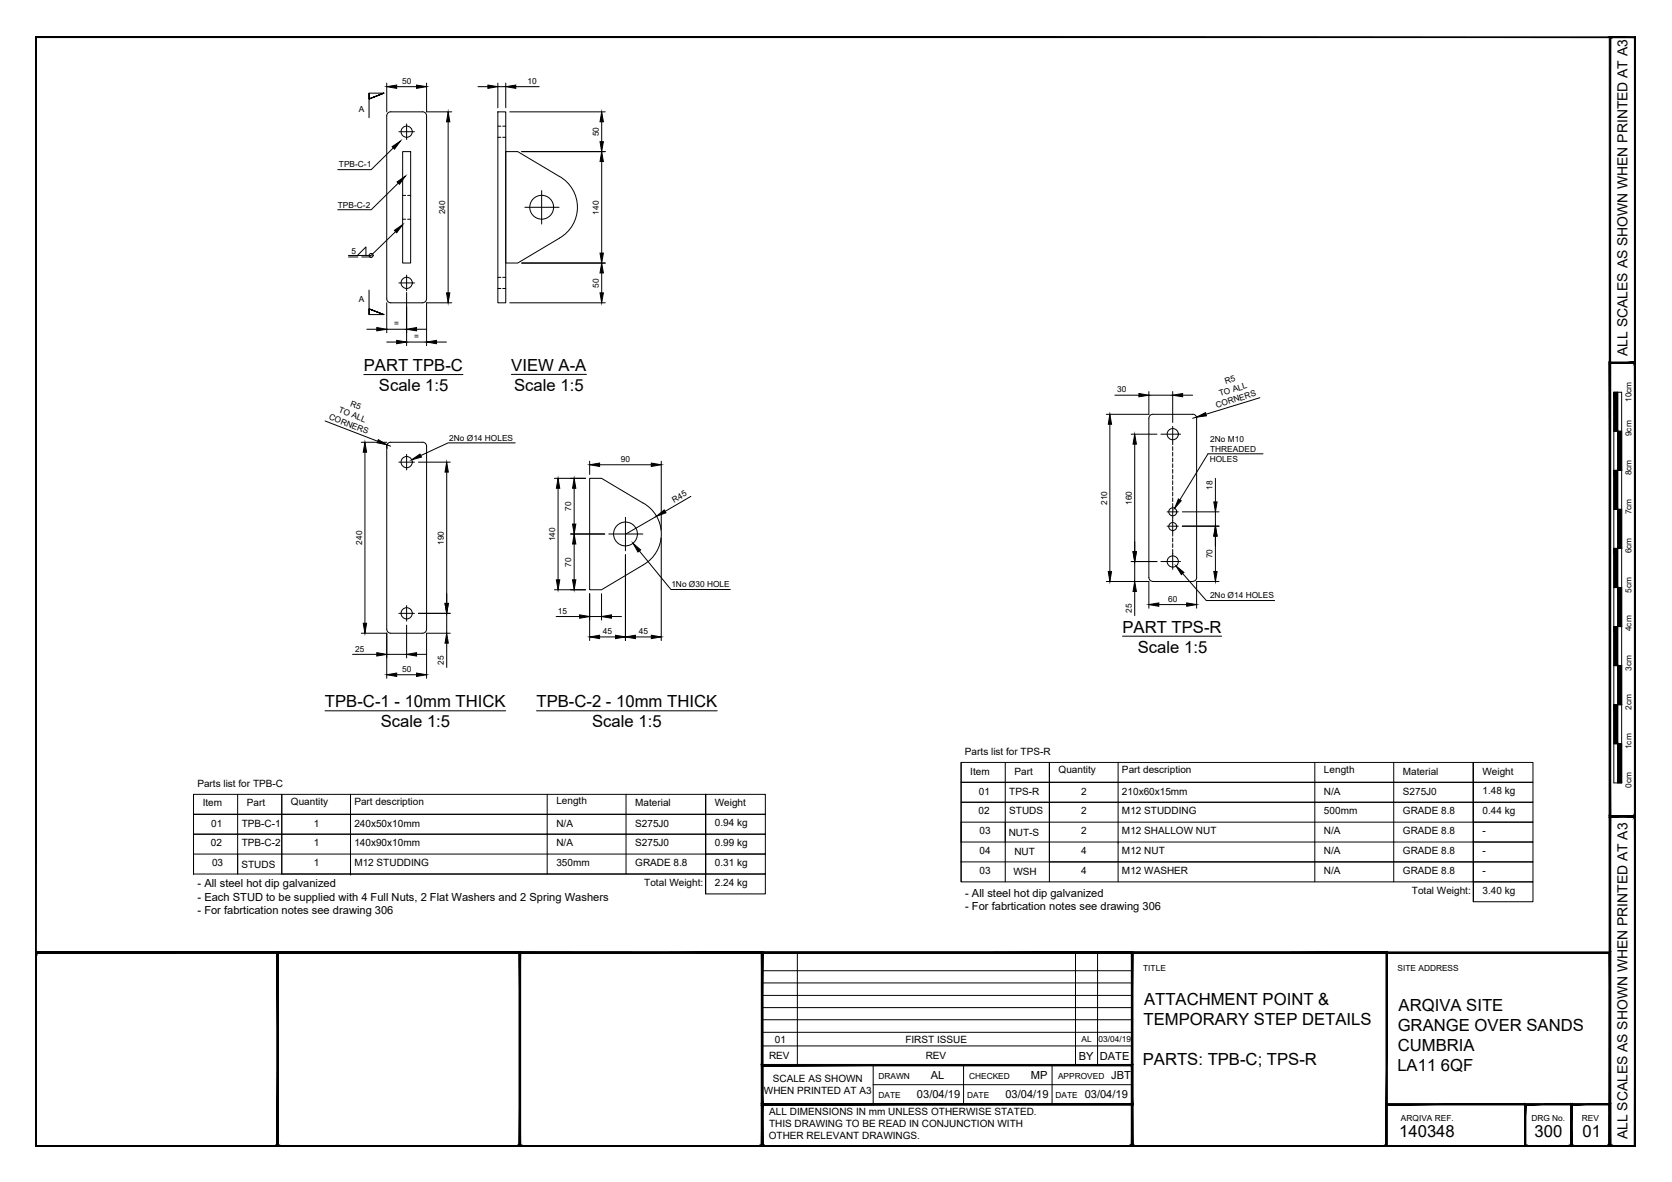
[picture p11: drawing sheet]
<svg xmlns="http://www.w3.org/2000/svg" width="420mm" height="297mm" viewBox="0 0 420 297" stroke-linecap="round" stroke-linejoin="round" font-family="sans-serif">
<!-- layer: PROPOSED OTHER USER 1 -->
<g fill="none" stroke="#000" stroke-width=".25">
<path d="M97.5 28.4l.7-.3h8a1.01 1.01 0 0 1 1 1v46a1.01 1.01 0 0 1-1 1h-8a1.01 1.01 0 0 1-1-1v-46zM101.2 38.1h2v28h-2zM125.1 28.1h2v48h-2zM140.6 44.3a8.9 8.9 0 0 1 0 15.5M140.6 44.3l-10.5-6.2h-3v28h3l10.5-6.2M97.5 111.4l.7-.3h8a1.01 1.01 0 0 1 1 1v46a1.01 1.01 0 0 1-1 1h-8a1.01 1.01 0 0 1-1-1v-46zM300.7 105.1v40M300.7 105.1a.97 .97 0 0 0-1-1h-10a1.01 1.01 0 0 0-1 1v40a1.01 1.01 0 0 0 1 1h10a1.04 1.04 0 0 0 1-1M161.6 126.4l-10.4-6.2h-3v28h3l10.4-6.2M161.6 126.4a8.9 8.9 0 0 1 .1 15.5"/>
<circle cx="102.2" cy="33.1" r="1.41"/>
<circle cx="136.1" cy="52.1" r="3"/>
<circle cx="102.2" cy="71.1" r="1.41"/>
<circle cx="102.2" cy="116.1" r="1.41"/>
<circle cx="294.7" cy="109.1" r="1.41"/>
<circle cx="157.2" cy="134.2" r="3"/>
<circle cx="294.7" cy="128.6" r="1.01"/>
<circle cx="294.7" cy="132.3" r="1.01"/>
<circle cx="102.2" cy="154.1" r="1.41"/>
<circle cx="294.7" cy="141.1" r="1.41"/>
</g>
<!-- layer: PROPOSED OTHER USER 1 - HIDDEN -->
<g fill="none" stroke="#000" stroke-width=".25">
<path d="M125.1 34.5h.8M125.1 31.7h.8M126.3 34.5h.8M126.3 31.7h.8M101.2 49.1h.7M101.2 55.1h.7M102.4 49.1h.8M102.4 55.1h.8M125.1 69.7h.8M125.1 72.5h.8M126.3 69.7h.8M126.3 72.5h.8"/>
<path d="M294.7 111.1v.7M294.7 112.2v1M294.7 113.7v.9M294.7 115.1v1M294.7 116.5v1M294.7 118v.9M294.7 119.4v1M294.7 120.8v1M294.7 122.3v.9M294.7 123.7v.9M294.7 125.1v1M294.7 126.5v.7"/>
<path d="M294.7 130v.8M294.7 133.6v1.1M294.7 135.2v1M294.7 136.6v1M294.7 138.1v1.1"/>
</g>
<!-- layer: TEXT AND DIMENSIONS -->
<g fill="none" stroke="#000" stroke-width=".25">
<path d="M92.7 23.4v1.5l3.8-1.5-3.8 1.5 3.8-1.5h-3.8v6.2M97.2 20.9v7.2M98.8 37.2l-5.5 5.4h-8.4M99.7 21.8h5M100.2 33.1h3.9M102.2 31.1v4M107.2 20.9v7.2h6.3M112.6 30.6v43M120.1 21.8h2.5M125.1 21.8h2M125.1 20.9v6.2M127.1 20.9v6.2"/>
<path d="M128.1 28.1h24M129.6 21.8h5.9M131.1 38.1h21M151.2 30.6v5M99.4 58.2l-6.2 6h-5.6M100.1 46l-6.8 6.7h-8.4M131.9 52.1h8.6M136.1 47.9v8.4M151.2 40.6v23M87.6 64.6h2.3M89.8 64.2l2.2-2.1v2.1M90.9 64.6h2.3"/>
<path d="M92.7 72.9v6.2h3.8l-3.8-1.5 3.8 1.5-3.8-1.5v1.5M97.2 76.1v7.5M100.2 71.1h3.9M102.2 69.1v4M102.2 73.5v13.4M113.5 76.1h-6.3v10.8M128.1 76.1h24M131.1 66.1h21M151.2 68.6v5M91.4 94.1h24.9M92.2 82.7h2.5M97.2 86h2.5"/>
<path d="M97.2 82.7h5M102.2 86h5M104.7 82.7h2.5M109.7 86h2.5M128.5 94.1h18.9M280.1 99.3h6.1M288.7 98.4v5.7h-10.7M288.7 99.3h6M294.7 98.4v7.8M297.2 99.3h2.5M316.6 99.9l-13.5 4.2M81.7 105.8l13.2 5.1"/>
<path d="M90.8 111.1h6.4M91.7 113.6v43M97.2 111.8l1 .3M97.3 111.6l-.1 .5 .1 .5M100.2 116.1h3.9M102.2 114.2v3.9M105.1 116.1h8M112.3 118.6v33M129.5 111.3h-16.9l-6.9 3.2M148.2 115.9v3.3M150.7 116.8h13M166.2 115.9v17.3"/>
<path d="M278.9 106.6v37M284.3 109.1h6.4M285.1 111.6v27M291.7 109.1h5M294.7 107.2v3.9M300.7 104.8l-1 .3M317.4 114h-13.8l-7.1 11.6M139.3 120.2h7.9M140.2 122.7v23M143.4 134.2h8.6M144.3 122.7v9M144.3 136.7v9"/>
<path d="M153 134.2h8.6M157.2 130v8.4M157.2 139.4v21.6M160.7 138.5l7.9 9.6h14.9M165 129.8l-7.7 4.4M166.2 135.2v25.8M173.6 124.7l-6.5 3.8M293.3 128.6h2.8M293.3 132.2h2.8M294.7 127.2v2.8M294.7 130.8v2.8M294.7 139.2v3.9"/>
<path d="M297.1 128.6h9.2M297.1 132.2h9.2M305.4 120.2v5.9M305.4 128.6v3.6M305.4 134.7v8.9M90.8 159.1h6.4v11.4M100.2 154.1h3.9M102.2 152.2v3.9M102.2 157.1v8.3M105.1 154.1h8M112.3 154.1v5M113.1 159.1h-5.9v11.4"/>
<path d="M139.3 148.2h7.9M139.7 154.9h6M148.2 149.2v11.8M148.2 154.9h3M151.2 149.2v6.6M153.7 154.9h2.5M278 146.1h10.7v6.7M282.1 159.9h24.9M284.3 141.1h6.4M285.1 141.1v5M285.1 148.6v6.1M291.2 151.9h7"/>
<path d="M291.7 141.1h5M297.2 144.1l5.9 6.8h17.2M306.3 146.1h-5.6v6.7M81.7 178.6h45.4M88.6 164.4h6.1M97.2 164.4h5M99.7 169.6h5M104.7 164.4h2.5M112.3 161.6v6.1M134.8 178.6h45.4M150.7 160.1h4M159.7 160.1h4"/>
<path d="M48.6 199.6v20M59.7 199.6v20M70.8 199.6v20h106.5v-5M88.1 199.6v20.3M137.5 199.6v20M157.3 199.6v20M177.3 199.6h-128.7v5h128.7M177.3 199.6h15v5h-15zM177.3 199.6v15M241.5 191.6v25M252.6 191.6v30M263.7 191.6v30"/>
<path d="M281 191.6v30M330.4 191.6v30M350.2 191.6v30M370.2 191.6h-128.7v5h128.7M370.2 196.6h-128.7v5h128.7M370.2 191.6v20M370.2 191.6h15v5h-15zM370.2 196.6h15v5h-15zM370.2 191.6v15M48.6 219.6h128.7M48.6 214.6v5M177.3 209.6h-128.7v5h128.7"/>
<path d="M177.3 204.6h-128.7v5h128.7M177.3 204.6v20M177.3 204.6h15v5h-15zM177.3 209.6h15v5h-15zM177.3 214.6h15v5h-15zM177.3 219.6h15v5h-15zM241.5 216.6v5h128.7v-5M241.5 216.6h128.7M241.5 206.6v5M241.5 216.6v5M252.6 206.6v5M370.2 201.6h-128.7v5h128.7"/>
<path d="M370.2 206.6v5h-128.7v5M370.2 201.6h15v5h-15zM370.2 206.6h15v5h-15zM370.2 211.6h15v5h-15zM370.2 216.6h15v5h-15zM370.2 211.6v15h15v-5h-15v5"/>
<circle cx="93.3" cy="64.2" r=".5"/>
</g>
<g fill="#000" stroke="#000" stroke-width=".25">
<path d="M98.5 36.9l2.1-1.5-1.5 2.1zM97.2 21.8l2.5-.4v.8zM104.7 21.4l2.5 .4-2.5 .4zM112.6 28.1l.4 2.5h-.8zM122.6 21.4l2.5 .4-2.5 .4zM127.1 21.8l2.5-.4v.8zM151.2 28.1l.4 2.5h-.8zM150.8 35.6h.8l-.4 2.5zM99.1 57.9l2.1-1.4-1.5 2zM99.8 45.7l2.1-1.4-1.5 2zM151.2 38.1l.4 2.5h-.8zM112.2 73.6h.8l-.4 2.5z"/>
<path d="M150.8 63.6h.8l-.4 2.5zM151.2 66.1l.4 2.5h-.8zM150.8 73.6h.8l-.4 2.5zM94.7 82.3l2.5 .4-2.5 .4zM99.7 85.5l2.5 .5-2.5 .4zM102.2 82.7l2.5-.4v.8zM107.2 86l2.5-.5v.9zM286.2 98.9l2.5 .4-2.5 .4zM294.7 99.3l2.5-.4v.8zM91.7 111.1l.4 2.5h-.8zM95.1 110.5l2.1 1.3-2.4-.5zM103.4 115.5l2.1-1.4 .4 .8z"/>
<path d="M112.3 116.1l.4 2.5h-.9zM148.2 116.8l2.5-.4v.8zM163.7 116.4l2.5 .4-2.5 .4zM278.9 104.1l.4 2.5h-.8zM285.1 109.1l.5 2.5h-.9zM300.7 104.8l2.2-1.1 .3 .8zM140.2 120.2l.5 2.5h-.9zM144.3 134.2l.4 2.5h-.8zM143.9 131.7h.8l-.4 2.5zM144.3 120.2l.4 2.5h-.8zM159.1 136.5l1.9 1.7-.7 .5zM165 129.8l1.9-1.7 .5 .8z"/>
<path d="M284.7 138.6h.9l-.5 2.5zM296.1 125.4l.7 .4-1.6 1.9zM305.4 132.2l.4 2.5h-.8zM305 126.1h.8l-.4 2.5zM91.3 156.6h.8l-.4 2.5zM111.8 151.6h.9l-.4 2.5zM139.8 145.7h.9l-.5 2.5zM143.9 145.7h.8l-.4 2.5zM145.7 154.5l2.5 .4-2.5 .5zM148.2 160.1l2.5-.5v.9zM151.2 154.9l2.5-.4v.9zM154.7 159.6l2.5 .5-2.5 .4z"/>
<path d="M157.2 160.1l2.5-.5v.9zM163.7 159.6l2.5 .5-2.5 .4zM278.5 143.6h.8l-.4 2.5zM285.1 146.1l.5 2.5h-.9zM288.7 151.9l2.5-.4v.9zM295.5 142.2l2 1.6-.6 .6zM298.2 151.5l2.5 .4-2.5 .5zM305 143.6h.8l-.4 2.5zM94.7 164l2.5 .4-2.5 .5zM97.2 169.6l2.5-.5v.9zM102.2 164.4l2.5-.4v.9zM104.7 169.1l2.5 .5-2.5 .4z"/>
<path d="M112.3 159.1l.4 2.5h-.9z"/>
</g>
<!-- layer: 0 -->
<g fill="none" stroke="#000" stroke-width=".25">
<path d="M405.5 98.6h2v98.1h-2zM406.5 98.6v98.1M405.5 118.2h2M405.5 108.4h2M405.5 137.8h2M405.5 128h2M405.5 157.5h2M405.5 147.7h2M405.5 177.1h2M405.5 167.3h2M405.5 186.9h2M200.4 239.4v28.3"/>
<path d="M270.3 239.4v28.3M275.8 239.4v28.3M191.5 250.1h93M191.5 247h93M191.5 243.9h93M191.5 256.3h93M191.5 253.2h93M191.5 259.4h93M191.5 262.8h93M219.4 267.7v9.8M219.4 272.6h65.1M242.1 267.7v9.8"/>
<path d="M264.4 267.7v9.8"/>
</g>
<g fill="#000" stroke="#000" stroke-width=".25">
<path d="M8.9 9.3l.2 .1h401.6zM8.9 9.3h402l-.2 .1z"/>
<path d="M404.4 9.3l.3 .1zM404.4 9.3l.3 .1-.3 278.6zM404.7 9.4l-.3 278.6 .3-.1zM404.4 288l.3-.1z"/>
<path d="M404.6 9.3l.1 .1h6zM404.6 9.3h6.3l-.2 .1z"/>
<path d="M410.7 9.4v278.5l.2-278.6zM410.9 9.3v278.7l-.2-.1z"/>
<path d="M410.7 9.4v278.5l.2-278.6zM410.9 9.3v278.7l-.2-.1z"/>
<path d="M404.4 91l.3 .3 6.2-.3zM404.7 91.3l6.2-.3-.2 .3zM410.9 91l-.2 .3z"/>
<path d="M404.4 91l.3 114v-113.7zM404.4 91l.3 114-.3 .3z"/>
<path d="M405.5 98.6l1 9.8v-9.8zM405.5 98.6l1 9.8h-1z"/>
<path d="M410.9 91.1l-.2 .2 .2 113.9zM410.7 91.3l.2 113.9-.2-.2zM410.7 205l.2 .3zM404.7 205h6l.2 .3zM404.7 205l-.3 .3h6.5z"/>
<path d="M405.5 118.2l1 9.8v-9.8zM405.5 118.2l1 9.8h-1z"/>
<path d="M406.5 108.4l1 9.8v-9.8zM406.5 108.4l1 9.8h-1z"/>
<path d="M405.5 137.8l1 9.8v-9.8zM405.5 137.8l1 9.8h-1z"/>
<path d="M406.5 128l1 9.8v-9.8zM406.5 128l1 9.8h-1z"/>
<path d="M405.5 157.5l1 9.8v-9.8zM405.5 157.5l1 9.8h-1z"/>
<path d="M406.5 147.6l1 9.9v-9.9zM406.5 147.6l1 9.9h-1z"/>
<path d="M405.5 177.1l1 9.8v-9.8zM405.5 177.1l1 9.8h-1z"/>
<path d="M406.5 167.3l1 9.8v-9.8zM406.5 167.3l1 9.8h-1z"/>
<path d="M406.5 186.9l1 9.8v-9.8zM406.5 186.9l1 9.8h-1z"/>
<path d="M404.4 205l.3 .3 6.2-.3zM404.7 205.3l6.2-.3-.2 .3zM410.9 205l-.2 .3z"/>
<path d="M410.9 205.1l-.2 .2 .2 82.7zM410.7 205.3l.2 82.7-.2-.1zM410.7 287.9l.2 .1z"/>
<path d="M8.9 239.2l.2 .4zM8.9 239.2l395.5 .4h-395.3zM8.9 239.2l395.5 .4 .3-.4z"/>
<path d="M9.1 239.6h60.5l.3-.4zM8.9 239.2h61l-60.8 .4zM8.9 239.2l.2 .4z"/>
<path d="M69.9 239.6h60.6l.3-.4zM69.6 239.2h61.2l-60.9 .4zM69.6 239.2l.3 48.7v-48.3zM69.6 239.2l.3 48.7-.3 .1zM69.6 288l.3-.1z"/>
<path d="M130.8 239.6h60.5l.4-.4zM130.5 239.2h61.2l-60.9 .4zM130.5 239.2l.3 48.7v-48.3zM130.5 239.2l.3 48.7-.3 .1zM130.5 288l.3-.1z"/>
<path d="M191.7 239.6h92.6l.4-.4zM191.3 239.2h93.4l-93 .4zM191.3 239.2l.4 48.7v-48.3zM191.3 239.2l.4 48.7-.4 .1zM191.3 288l.4-.1z"/>
<path d="M284.7 239.6h63.6l.3-.4zM284.3 239.2h64.3l-63.9 .4zM284.3 239.2l.4 48.7v-48.3zM284.3 239.2l.4 48.7-.4 .1zM284.3 288l.4-.1z"/>
<path d="M404.7 239.2l-.3 .4 .3 48.4zM404.4 239.6l.3 48.4-.3-.1zM404.4 287.9l.3 .1z"/>
<path d="M191.3 277.3l.4 .4 93-.4zM191.7 277.7l93-.4-.4 .4zM284.7 277.3l-.4 .4 .4 10.3zM284.3 277.7l.4 10.3-.4-.1zM284.3 287.9l.4 .1z"/>
<path d="M191.3 277.7h93.4l-.4-.4zM191.3 277.7l.4-.4h92.6zM191.3 267.5v10.2l.4-.4zM191.3 267.5l.4 .4v9.4zM191.3 267.5l.4 .4 93-.4zM191.7 267.9l93-.4-.4 .4zM284.7 267.5l-.4 .4 .4 9.8zM284.3 267.9l.4 9.8-.4-.4z"/>
<path d="M383.1 277.3l.3 .4 11.7-.4zM383.4 277.7l11.7-.4-.4 .4zM394.7 277.7l.4 10.3v-10.7zM394.7 277.7l.4 10.3-.4-.1zM394.7 287.9l.4 .1z"/>
<path d="M348.5 277.7h34.8v-.4zM348.5 277.3h34.8l-34.8 .4z"/>
<path d="M394.7 277.3l.4 .4 9.6-.4zM395.1 277.7l9.6-.4-.3 .4zM404.7 277.3l-.3 .4 .3 10.3zM404.4 277.7l.3 10.3-.3-.1zM404.4 287.9l.3 .1z"/>
<path d="M9.1 9.4l-.2 278.6 .2-.1zM8.9 9.3l.2 .1-.2 278.6z"/>
<path d="M9.1 239.6l-.2 48.4 .2-.1zM8.9 239.4l.2 .2-.2 48.4z"/>
<path d="M9.1 287.9l60.7 .1-.2-.1zM9.1 287.9l60.7 .1h-60.9z"/>
<path d="M69.6 287.9l.3 .1zM69.9 239.2v48.8l-.3-.1zM69.9 239.2l-.3 .4v48.3z"/>
<path d="M69.9 287.9l60.7 .1-.1-.1zM69.9 287.9l60.7 .1h-60.8z"/>
<path d="M130.5 287.9l.3 .1zM130.8 239.2v48.8l-.3-.1zM130.8 239.2l-.3 .4v48.3z"/>
<path d="M130.8 287.9l60.7 .1-.2-.1zM130.8 287.9l60.7 .1h-60.9z"/>
<path d="M191.3 287.9l.4 .1zM191.7 239.2v48.8l-.4-.1zM191.3 239.6v48.3l.4-48.7z"/>
<path d="M191.7 287.9l92.8 .1-.2-.1zM191.7 287.9l92.8 .1h-93z"/>
<path d="M284.3 287.9l.4 .1zM284.7 239.2v48.8l-.4-.1zM284.7 239.2l-.4 .4v48.3z"/>
<path d="M191.5 288h93l-.2-.1zM191.5 288l.2-.1h92.6zM191.3 288l.4-.1zM191.7 277.7v10.2l-.4 .1zM191.3 277.3v10.7l.4-10.3z"/>
<path d="M284.7 287.9l63.8 .1-.2-.1zM284.7 287.9l63.8 .1h-64z"/>
<path d="M348.3 287.9l.3 .1zM348.6 239.2v48.8l-.3-.1zM348.6 239.2l-.3 .4v48.3z"/>
<path d="M383.3 288h11.6l-.2-.1zM383.4 287.9h11.3l-11.4 .1zM383.1 288l.3-.1zM383.4 277.7v10.2l-.3 .1zM383.1 277.3v10.7l.3-10.3z"/>
<path d="M8.9 288h395.7l-.2-.1zM8.9 288l.2-.1h395.3zM8.9 239.4v48.6l.2-.1zM8.9 239.4l.2 .2v48.3z"/>
<path d="M394.9 288h9.7l-.2-.1zM394.9 288l.2-.1h9.3zM394.7 288l.4-.1zM395.1 277.7v10.2l-.4 .1zM394.7 277.3v10.7l.4-10.3z"/>
<path d="M9.1 287.9l401.8 .1-.2-.1zM9.1 287.9l401.8 .1h-402z"/>
<path d="M404.7 287.9l6.2 .1-.2-.1zM404.7 287.9l6.2 .1h-6.3z"/>
<path d="M404.6 288h6.3l-.2-.1zM404.7 287.9h6l-6.1 .1zM404.4 288l.3-.1zM404.7 205.3v82.6l-.3 .1zM404.4 205v83l.3-82.7z"/>
</g>
<g font-size="4.2">
<text x="91.4" y="93.2">PART TPB-C</text>
<text x="128.5" y="93.2">VIEW A-A</text>
<text x="95.2" y="98.3">Scale 1:5</text>
<text x="129.2" y="98.2">Scale 1:5</text>
<text x="282.1" y="159">PART TPS-R</text>
<text x="285.9" y="164">Scale 1:5</text>
<text x="81.7" y="177.7">TPB-C-1 - 10mm THICK</text>
<text x="134.8" y="177.7">TPB-C-2 - 10mm THICK</text>
<text x="95.7" y="182.8">Scale 1:5</text>
<text x="148.8" y="182.8">Scale 1:5</text>
<text x="287.4" y="257.5">TEMPORARY STEP DETAILS</text>
<text x="287.5" y="252.5">ATTACHMENT POINT &amp;</text>
<text x="351.5" y="254">ARQIVA SITE</text>
<text x="351.2" y="259.1">GRANGE OVER SANDS</text>
<text x="287.2" y="267.5">PARTS: TPB-C; TPS-R</text>
<text x="351.1" y="269.2">LA11 6QF</text>
<text x="351.2" y="264.1">CUMBRIA</text>
<text x="351.6" y="285.7">140348</text>
<text x="385.6" y="285.7">300</text>
<text x="397.7" y="285.7">01</text>
</g>
<g font-size="3.5">
<text x="409" y="89.4" transform="rotate(-90 409 89.4)">ALL SCALES AS SHOWN WHEN PRINTED AT A3</text>
<text x="409" y="286.3" transform="rotate(-90 409 286.3)">ALL SCALES AS SHOWN WHEN PRINTED AT A3</text>
</g>
<g font-size="2.8">
<text x="49.6" y="223">- All steel hot dip galvanized</text>
<text x="49.6" y="226.4">- Each STUD to be supplied with 4 Full Nuts, 2 Flat Washers and 2 Spring Washers</text>
<text x="242.5" y="225.4">- All steel hot dip galvanized</text>
<text x="49.6" y="229.7">- For fabrtication notes see drawing 306</text>
<text x="242.5" y="228.8">- For fabrtication notes see drawing 306</text>
<text x="271.1" y="266.3">BY</text>
<text x="276.4" y="266.3">DATE</text>
<text x="233.9" y="271.1">AL</text>
<text x="259" y="271.1">MP</text>
<text x="279.3" y="271.1">JBT</text>
<text x="230.4" y="276">03/04/19</text>
<text x="252.7" y="276">03/04/19</text>
<text x="272.6" y="276">03/04/19</text>
</g>
<g font-size="2.5">
<text x="242.5" y="189.7">Parts list for TPS-R</text>
<text x="49.6" y="197.7">Parts list for TPB-C</text>
<text x="243.8" y="194.6">Item</text>
<text x="254.9" y="194.6">Part</text>
<text x="266" y="194.2">Quantity</text>
<text x="281.9" y="194.2">Part description</text>
<text x="332.7" y="194.1">Length</text>
<text x="352.5" y="194.6">Material</text>
<text x="372.5" y="194.6">Weight</text>
<text x="50.9" y="202.7">Item</text>
<text x="62" y="202.7">Part</text>
<text x="73.1" y="202.2">Quantity</text>
<text x="89.1" y="202.2">Part description</text>
<text x="139.8" y="202.2">Length</text>
<text x="159.6" y="202.7">Material</text>
<text x="179.6" y="202.7">Weight</text>
<text x="246" y="199.7">01</text>
<text x="253.6" y="199.7">TPS-R</text>
<text x="271.7" y="199.7">2</text>
<text x="281.9" y="199.7">210x60x15mm</text>
<text x="332.7" y="199.7">N/A</text>
<text x="352.5" y="199.7">S275J0</text>
<text x="372.5" y="199.6">1.48 kg</text>
<text x="53.1" y="207.7">01</text>
<text x="60.7" y="207.7">TPB-C-1</text>
<text x="78.8" y="207.7">1</text>
<text x="89.1" y="207.7">240x50x10mm</text>
<text x="139.8" y="207.7">N/A</text>
<text x="159.6" y="207.7">S275J0</text>
<text x="179.6" y="207.7">0.94 kg</text>
<text x="245.9" y="204.7">02</text>
<text x="246.2" y="209.7">03</text>
<text x="253.5" y="210">NUT-S</text>
<text x="253.6" y="204.7">STUDS</text>
<text x="271.7" y="209.7">2</text>
<text x="271.7" y="204.7">2</text>
<text x="281.9" y="209.7">M12 SHALLOW NUT</text>
<text x="281.9" y="204.5">M12 STUDDING</text>
<text x="332.7" y="209.7">N/A</text>
<text x="332.7" y="204.7">500mm</text>
<text x="352.5" y="209.7">GRADE 8.8</text>
<text x="352.5" y="204.7">GRADE 8.8</text>
<text x="372.5" y="204.6">0.44 kg</text>
<text x="372.5" y="209.6">-</text>
<text x="53" y="212.7">02</text>
<text x="60.7" y="212.7">TPB-C-2</text>
<text x="78.8" y="212.7">1</text>
<text x="89.1" y="212.7">140x90x10mm</text>
<text x="139.8" y="212.7">N/A</text>
<text x="159.6" y="212.7">S275J0</text>
<text x="179.6" y="212.7">0.99 kg</text>
<text x="246.2" y="214.7">04</text>
<text x="254.9" y="214.9">NUT</text>
<text x="271.7" y="214.7">4</text>
<text x="281.9" y="214.7">M12 NUT</text>
<text x="332.7" y="214.7">N/A</text>
<text x="352.5" y="214.7">GRADE 8.8</text>
<text x="372.5" y="214.7">-</text>
<text x="53.3" y="217.7">03</text>
<text x="60.7" y="218">STUDS</text>
<text x="78.8" y="217.7">1</text>
<text x="89.1" y="217.7">M12 STUDDING</text>
<text x="139.8" y="217.7">350mm</text>
<text x="159.6" y="217.7">GRADE 8.8</text>
<text x="179.6" y="217.7">0.31 kg</text>
<text x="246.2" y="219.6">03</text>
<text x="254.6" y="220">WSH</text>
<text x="271.7" y="219.7">4</text>
<text x="281.9" y="219.7">M12 WASHER</text>
<text x="332.7" y="219.7">N/A</text>
<text x="352.5" y="219.7">GRADE 8.8</text>
<text x="372.5" y="219.6">-</text>
<text x="161.9" y="222.7">Total Weight:</text>
<text x="179.6" y="222.7">2.24 kg</text>
<text x="354.8" y="224.6">Total Weight:</text>
<text x="372.5" y="224.6">3.40 kg</text>
<text x="194.7" y="262">01</text>
<text x="227.5" y="262">FIRST ISSUE</text>
<text x="193.3" y="266.2">REV</text>
<text x="232.6" y="266.2">REV</text>
<text x="192" y="275">WHEN PRINTED AT A3</text>
<text x="194.2" y="272">SCALE AS SHOWN</text>
<text x="193.3" y="280.3">ALL DIMENSIONS IN mm UNLESS OTHERWISE STATED.</text>
<text x="193.2" y="286.3">OTHER RELEVANT DRAWINGS.</text>
<text x="193.3" y="283.3">THIS DRAWING TO BE READ IN CONJUNCTION WITH</text>
</g>
<g font-size="2.1">
<text x="101" y="21.1">50</text>
<text x="132.6" y="21.1">10</text>
<text x="90.2" y="28.1">A</text>
<text x="150.5" y="34.2" transform="rotate(-90 150.5 34.2)">50</text>
<text x="85.2" y="42.1">TPB-C-1</text>
<text x="84.9" y="52.2">TPB-C-2</text>
<text x="111.9" y="53.8" transform="rotate(-90 111.9 53.8)">240</text>
<text x="150.5" y="53.9" transform="rotate(-90 150.5 53.9)">140</text>
<text x="88.4" y="63.9">5</text>
<text x="90.2" y="75.8">A</text>
<text x="150.5" y="72.3" transform="rotate(-90 150.5 72.3)">50</text>
<text x="99.1" y="82">=</text>
<text x="104.1" y="85.3">=</text>
<text x="280.8" y="98.6">30</text>
<text x="306.6" y="99.6" transform="rotate(-17 306.6 99.6)">TO ALL</text>
<text x="308" y="96.5" transform="rotate(-17 308 96.5)">R5</text>
<text x="409.9" y="101" transform="rotate(-90 409.9 101)">10cm</text>
<text x="82.5" y="105.3" transform="rotate(21 82.5 105.3)">CORNERS</text>
<text x="84.9" y="103.5" transform="rotate(21 84.9 103.5)">TO ALL</text>
<text x="87.9" y="102" transform="rotate(21 87.9 102)">R5</text>
<text x="305.8" y="102.5" transform="rotate(-17 305.8 102.5)">CORNERS</text>
<text x="112.9" y="110.8">2No Ø14 HOLES</text>
<text x="304.1" y="111">2No M10</text>
<text x="304.1" y="113.5">THREADED</text>
<text x="409.9" y="109.6" transform="rotate(-90 409.9 109.6)">9cm</text>
<text x="156" y="116.1">90</text>
<text x="304" y="116">HOLES</text>
<text x="409.9" y="119.5" transform="rotate(-90 409.9 119.5)">8cm</text>
<text x="304.7" y="123.1" transform="rotate(-90 304.7 123.1)">18</text>
<text x="143.6" y="128.4" transform="rotate(-90 143.6 128.4)">70</text>
<text x="169.4" y="126.3" transform="rotate(-30 169.4 126.3)">R45</text>
<text x="278.2" y="126.9" transform="rotate(-90 278.2 126.9)">210</text>
<text x="284.4" y="126.9" transform="rotate(-90 284.4 126.9)">160</text>
<text x="409.9" y="129.3" transform="rotate(-90 409.9 129.3)">7cm</text>
<text x="91" y="136.9" transform="rotate(-90 91 136.9)">240</text>
<text x="111.5" y="136.9" transform="rotate(-90 111.5 136.9)">190</text>
<text x="139.5" y="136" transform="rotate(-90 139.5 136)">140</text>
<text x="143.6" y="142.4" transform="rotate(-90 143.6 142.4)">70</text>
<text x="304.7" y="140.3" transform="rotate(-90 304.7 140.3)">70</text>
<text x="409.9" y="139.1" transform="rotate(-90 409.9 139.1)">6cm</text>
<text x="168.7" y="147.6">1No Ø30 HOLE</text>
<text x="409.9" y="148.9" transform="rotate(-90 409.9 148.9)">5cm</text>
<text x="140.2" y="154.2">15</text>
<text x="284.4" y="154.1" transform="rotate(-90 284.4 154.1)">25</text>
<text x="293.5" y="151.2">60</text>
<text x="304.1" y="150.2">2No Ø14 HOLES</text>
<text x="151.5" y="159.3">45</text>
<text x="160.5" y="159.3">45</text>
<text x="409.9" y="158.6" transform="rotate(-90 409.9 158.6)">4cm</text>
<text x="89.2" y="163.7">25</text>
<text x="111.5" y="167.1" transform="rotate(-90 111.5 167.1)">25</text>
<text x="101" y="168.8">50</text>
<text x="409.9" y="168.6" transform="rotate(-90 409.9 168.6)">3cm</text>
<text x="409.9" y="178.3" transform="rotate(-90 409.9 178.3)">2cm</text>
<text x="409.9" y="188.3" transform="rotate(-90 409.9 188.3)">1cm</text>
<text x="409.9" y="198" transform="rotate(-90 409.9 198)">0cm</text>
<text x="287.3" y="243.9">TITLE</text>
<text x="351.2" y="243.9">SITE ADDRESS</text>
<text x="271.8" y="261.9">AL</text>
<text x="276.1" y="261.9">03/04/19</text>
<text x="220.8" y="271.1">DRAWN</text>
<text x="243.5" y="271.1">CHECKED</text>
<text x="265.9" y="271.1">APPROVED</text>
<text x="220.8" y="276">DATE</text>
<text x="243" y="276">DATE</text>
<text x="265.2" y="276">DATE</text>
<text x="352.1" y="281.6">ARQIVA REF.</text>
<text x="384.8" y="281.6">DRG No.</text>
<text x="397.5" y="281.6">REV</text>
</g>
</svg>
